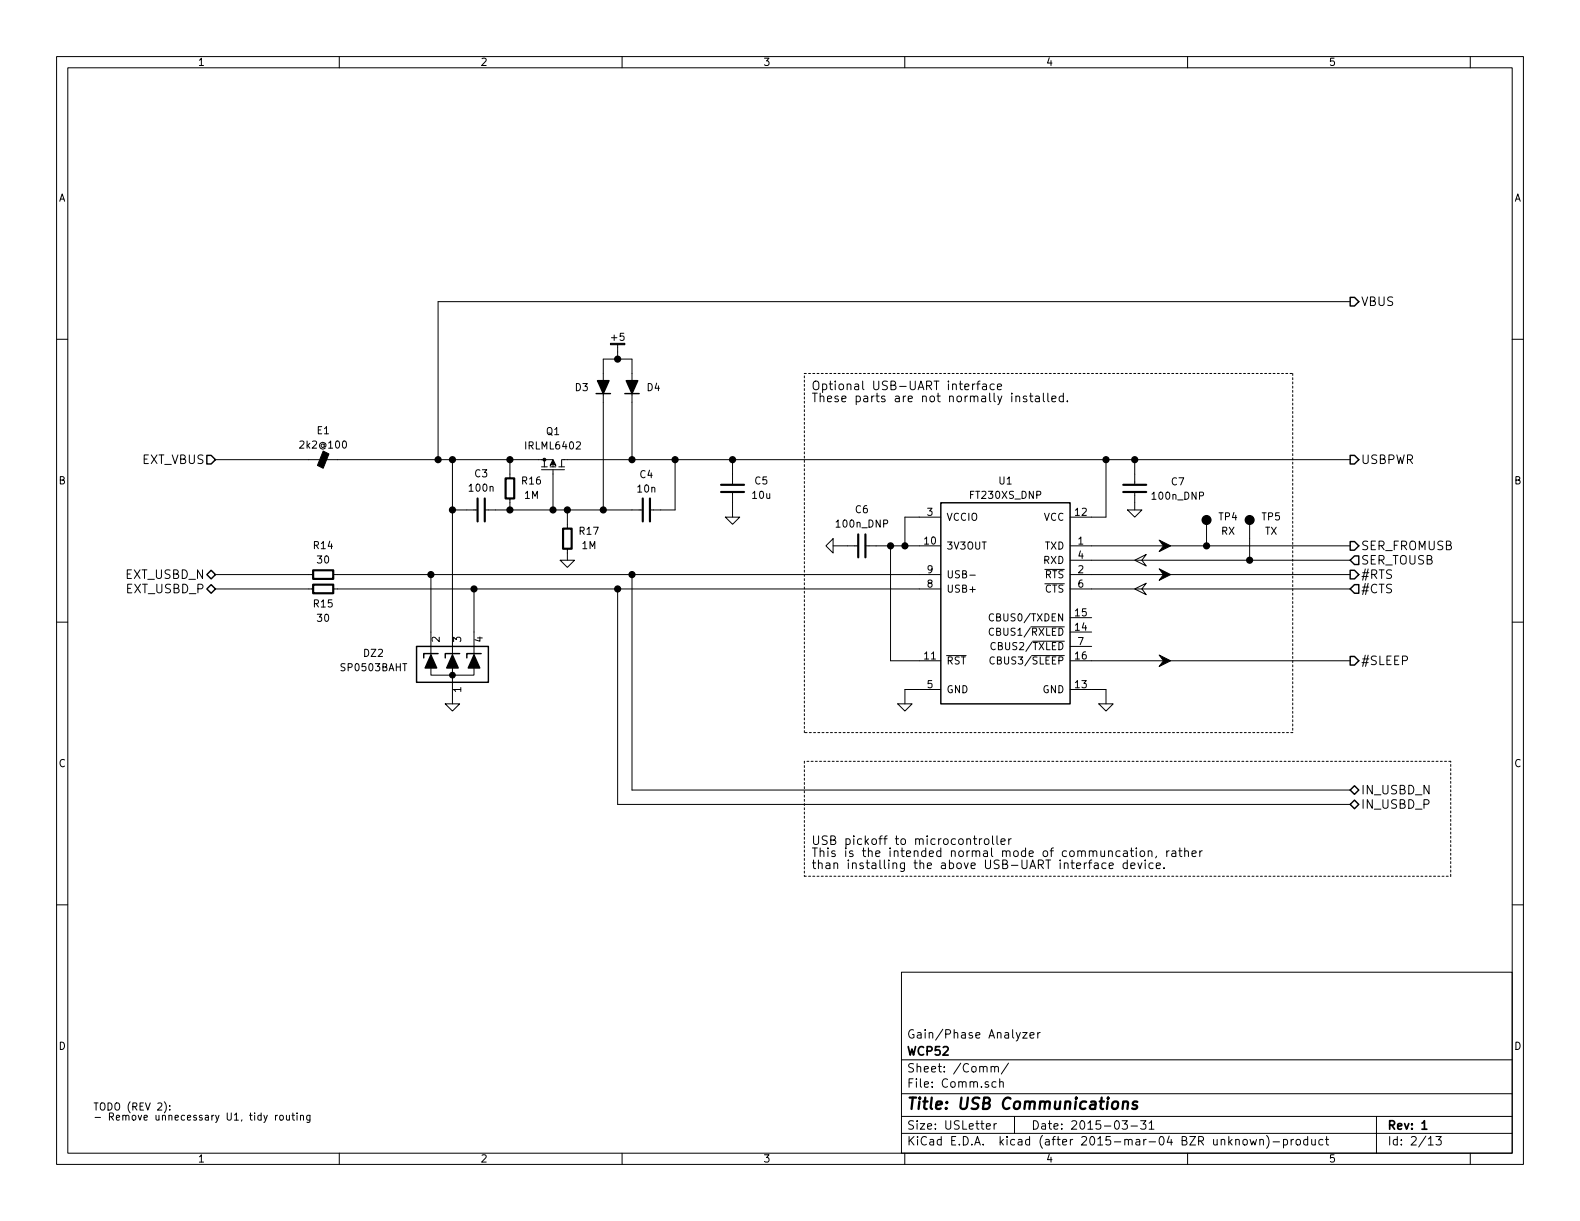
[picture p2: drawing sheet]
<svg xmlns="http://www.w3.org/2000/svg" width="279mm" height="216mm" viewBox="0 0 279 216" stroke-linecap="round" stroke-linejoin="round" font-family="sans-serif">
<g fill="none" stroke="#000" stroke-width=".18">
<path d="M10 10h259.4v195.9h-259.4zM12 12h255.4v191.9h-255.4zM60 10v2M110 10v2M160 10v2M210 10v2M260 10v2M10 60h2M238.8 53.3h-161.3v28M267.4 60h2M106.7 67.3v-3.8h5.1v3.8M106.7 69.6v20.6"/>
<path d="M109.2 61v2.5M111.8 69.6v11.7M172.4 67.9l-.3 .1-.1 .2M172.7 67.9h.6M173.3 67.4l-.3 .1-.1 .1v1.3M173.8 68h.6v.9M174.4 68.2l-.5 .1a.3 .3 0 0 0-.2 .3 .3 .3 0 0 0 .2 .3l.5-.1M175.8 68a.48 .48 0 0 0-.6 0v.8a.48 .48 0 0 0 .6 0M176.4 68.4l.7-.2-.1-.2-.4-.1-.2 .2 .1 .7h.5M179.7 70.2v-.1a.36 .36 0 0 1 .6 .2v.7M181.5 70.1l-.3-.1-.3 .3 .1 .2 .5 .1v.4h-.6M182.1 70h.6"/>
<path d="M182.3 69.5v1.3l.4 .2M183.1 70.1h.6l.1 .9M183.8 70.4l-.5 .1a.3 .3 0 0 0-.2 .3 .3 .3 0 0 0 .2 .2h.5M184.5 69.5v1.3l.2 .2M185.3 69.5v1.3l.2 .2M186 70.5l.7-.1v-.3l-.5-.1-.2 .3 .1 .7h.6M188 70.1a.48 .48 0 0 0-.6 .1v.7a.48 .48 0 0 0 .6 .1M188 69.5v1.5M188.7 70.9v.1M38.1 81.3h57.8M80 81.3v34.5M80 90.2h4.5"/>
<path d="M85.7 90.2h28M90.2 81.3v3.3M90.2 88.1v2.1M95.8 81.3h2v1.3M95.8 83.1h4M95.8 82.6h1M96.3 81.3v1.3M97.3 82.6h1M97.8 83.1v7.1M98.8 82.6h1M99.1 99.1h2.5l-1.3 1.2zM99.7 81.3h139.1"/>
<path d="M99.8 81.3h-.5v1.3M100.3 90.2v3.3M100.3 97v2.1M119.4 81.3v8.9h-4.5M128.3 91.4h2.5l-1.3 1.3zM129.5 81.3v4.4M129.5 87v4.4M146 96.5l1.3-1.2v2.5zM147.3 96.5h4.5M153 96.5h13.4M157.5 96.5v20.3h8.9M166.4 91.4h-6.4v5.1"/>
<path d="M189.2 96.5h49.6M189.2 99.1h49.6M195.6 81.3v10.1h-6.4M199.4 90.2h2.5l-1.2 1.2zM200.7 99.1l2-1.1-.8 1.1 .8 1zM200.7 81.3v4.4M200.7 87v3.2M213.4 92.7v3.8M221 92.7v6.4M10 110h2M38.1 101.6h17.3M38.1 104.1h17.3"/>
<path d="M58.9 101.6h107.5M58.9 104.1h107.5M76.2 118.1v1.3h7.6v-1.3M76.2 101.6v14.2M80 118.1v6.4M83.8 104.1v11.7M109.2 104.1v38.1h129.6M111.8 101.6v38.1h127M167.4 115.9h3.4M171.5 101.7h1M175.7 111.2a.5 .5 0 0 0-.6 0 .5 .5 0 0 0-.2 .6l.1 .3a.41 .41 0 0 0 .7 .1M175.7 108.6a.5 .5 0 0 0-.6 0 .5 .5 0 0 0-.2 .6l.1 .4a.41 .41 0 0 0 .7 .1"/>
<path d="M175.8 116.3a.5 .5 0 0 0-.6 0 .5 .5 0 0 0-.1 .6l.1 .3a.41 .41 0 0 0 .6 .1M176 113.7a.5 .5 0 0 0-.6 0 .5 .5 0 0 0-.2 .6l.1 .4a.41 .41 0 0 0 .7 .1M182.3 110.8h5.9M182.4 115.9h5.8M182.6 113.4h5.6M184.8 100.7h3.4M184.8 103.2h3.4M189.2 101.6h49.6M189.2 104.1h49.6M189.2 114.3h3.8M189.2 116.8h49.6M189.2 111.8h3.8"/>
<path d="M189.2 109.2h3.8M200.7 104.1l2-1-.8 1 .8 1.1zM267.4 110h2M78.7 124.5h2.6l-1.3 1.2zM158.7 124.5h2.6l-1.3 1.2zM166.4 121.9h-6.4v2.6M189.2 121.9h6.4v2.6M194.3 124.5h2.5l-1.2 1.2zM10 160h2M172.1 148.3h.6M172.3 147.8v1.3l.4 .2M173.2 148.3v1"/>
<path d="M173.6 148.3l-.2 .1-.2 .2M174.1 148.5l.3-.2 .4 .2 .1 .5-.2 .3h-.3l-.3-.1zM175.5 147.8v1.3l.2 .2M176.3 147.8v1.3l.2 .2M177 148.8l.7-.1v-.3l-.5-.1-.2 .2 .1 .8h.6M178.4 148.3v1M178.8 148.3l-.3 .1-.1 .2M195.6 152.7a.48 .48 0 0 0-.7 0v.7a.48 .48 0 0 0 .7 .1M196.1 153.1l.8-.2-.1-.2-.4-.1-.3 .2 .1 .7h.6M198.7 150.5h.6l.1 1M199.3 152.7a.48 .48 0 0 0-.6 0v.7a.48 .48 0 0 0 .6 .1M199.3 152.1v1.5"/>
<path d="M199.4 150.8l-.5 .1a.3 .3 0 0 0-.3 .3 .3 .3 0 0 0 .3 .3l.5-.1M199.9 150.4h.6M200 153.1l.7-.2-.1-.2-.4-.1-.2 .2 .1 .7h.5M200.1 149.9v1.4l.4 .2M200.9 149.9v.2M200.9 150.4v1.1M201.2 152.6l.4 1 .3-1M201.7 150.6l.2-.2 .4 .2 .1 .6-.1 .2-.4 .1-.2-.2zM202.5 152.1v.1M202.5 152.6v1M203 150.6l.1-.1a.36 .36 0 0 1 .6 .2v.8M203 150.4v1.1"/>
<path d="M203.9 152.7a.48 .48 0 0 0-.6 0v.7a.48 .48 0 0 0 .6 .1M204.5 153.1l.7-.2-.1-.2-.4-.1-.2 .2v.7h.6M204.5 151.4l-.2 .3M205.8 153.4v.2M206.3 150.4v1.1M206.8 150.4l-.3 .1-.2 .2M207.3 150.5h.5l.1 1M207.9 150.8l-.5 .1a.3 .3 0 0 0-.2 .3 .3 .3 0 0 0 .2 .3l.5-.1M208.4 150.4h.6M208.6 149.9v1.4l.4 .2M209.5 150.6l.1-.1a.36 .36 0 0 1 .6 .2v.8M209.5 149.9v1.6"/>
<path d="M210.8 151l.7-.2v-.3l-.5-.1-.2 .3 .1 .7h.6M212.2 150.4v1.1M212.6 150.4l-.3 .1-.1 .2M267.4 160h2M159.4 171.9h108v32h-108zM29.1 194.8a1.51 1.51 0 0 1 0 2M30 196.2v.1M30 195.5v.1M48.7 197.2v.9M49.1 197.2l-.4 .3M49.5 197.3l.4-.1 .2 .3v.3l-.2 .3-.4-.2zM50.6 197.2l.1 .8 .3 .1 .2-.2"/>
<path d="M51.2 197.2v.9M51.6 197.2h.5M51.8 196.8v1.1l.3 .2M52.5 196.8v.1M52.5 197.2v.9M53.1 197.3l.2-.1 .3 .1 .1 .8M53.1 197.2v.9M54.8 197.2v1.2h-.5M54.8 197.3l-.3-.1-.3 .3 .1 .5h.5M159.4 197.4h108M159.4 193.4h108M159.4 187.4h108"/>
<path d="M174.4 199.2l.7-.2v-.2l-.4-.1-.3 .2 .1 .7h.6M175.3 188.7l.2-.1h.3l.1 1M175.3 188.6v1M175.8 198.7v1M175.9 188.8a.36 .36 0 0 1 .3-.2 .36 .36 0 0 1 .4 .2v.8M176.1 191.3h-.4l-.3 .2 .1 .6 .2 .2 .4-.1M176.2 198.7l-.4 .3M176.8 191.4l.2-.1h.4v1M176.8 190.8v1.5M178.3 188l-1.2 1.9M179.4 197.4v3M180.8 182.6h.8l-.8 1h.8"/>
<path d="M182.1 183.1l.8-.2-.1-.2-.4-.1-.3 .2 .1 .7h.6M183.5 182.6v1M183.9 182.6l-.4 .3M198.4 198.2h1l-.5 .6 .4 .1v.6l-.2 .2-.7-.2M200 199.1h1.1M201.7 198.2h.9l-.5 .6 .5 .1v.6l-.2 .2-.7-.2M203.2 198.6l.4-.4v1.5M203.2 199.7h.9M243.4 197.4v6.5M60 203.9v2M110 203.9v2M159.4 200.4h108"/>
<path d="M160 203.9v2M210 203.9v2M219.9 201.6l.2-.1 .4 .1 .1 .6-.2 .2-.3 .1-.2-.2zM221.1 201.5l.3 1 .2-.7 .3 .7 .3-1M222.8 201.6l.2-.1h.4v1M222.8 201.5v1M224 200.8a1.71 1.71 0 0 1 0 2.2M225.1 201.9h1.2M227 201.5h.4l.3 .3-.1 .6h-.6M227 201.5v1.5M228.3 201.5v1M228.8 201.5l-.5 .3"/>
<path d="M229.3 201.6l.2-.1 .4 .1 .1 .6-.2 .2-.3 .1-.2-.2zM231.2 201.5h-.4l-.3 .3 .1 .5 .2 .2 .4-.1M231.2 201v1.5M232 201.5v.9l.4 .1 .2-.2M232.6 201.5v1M233.9 201.5h-.4l-.3 .3 .1 .5 .2 .2 .4-.1M234.4 201.5h.5M234.6 201v1.3l.3 .2M252.6 202.5h.8M253.9 201h1l-.5 .5 .4 .2v.6l-.2 .2-.7-.2M260 203.9v2"/>
</g>
<path d="M251.5 199.7h.8" fill="none" stroke="#000" stroke-width=".3"/>
<path d="M198.6 194.9a.52 .52 0 0 1 .9 .1l-.1 1.1M198.7 194.8l-.2 1.3M201.1 194.8h-.5l-.3 .3 .3 .3 .4 .1 .1 .3-.1 .2-.2 .1-.6-.1" fill="none" stroke="#000" stroke-width=".41"/>
<g fill="none" stroke="#000" stroke-width=".25">
<path d="M238.8 52.6h.7l.8 .7-.8 .8h-.7zM105.4 69.6h2.5M110.5 69.6h2.5M36.6 80.5h.7l.8 .8-.8 .7h-.7zM166.4 88.9h22.8v35.6h-22.8zM238.8 95.8h.7l.8 .7-.8 .8h-.7zM238.8 80.5h.7l.8 .8-.8 .7h-.7zM239.5 98.3h.8v1.5h-.8l-.7-.7zM36.6 101.6l.7-.8 .8 .8-.8 .8zM36.6 104.1l.7-.7 .8 .7-.8 .8zM73.7 114.3h12.7v6.4h-12.7zM77.5 115.6h-2.6v.7"/>
<path d="M81.3 115.6h-2.6v.7M85.1 115.6h-2.6v.7M238.8 100.8h.7l.8 .8-.8 .8h-.7zM238.8 116.1h.7l.8 .7-.8 .8h-.7zM239.5 103.4h.8v1.5h-.8l-.7-.8zM238.8 139.7l.7-.8 .8 .8-.8 .8zM238.8 142.2l.7-.7 .8 .7-.8 .8z"/>
</g>
<g fill="#000" stroke="#000" stroke-width=".18">
<path d="M57.1 79.8l1.1 .5-1.1 2.5-1-.5zM107.9 60.7h2.6v.3h-2.6zM97.8 81.3l.5 1-.5-.3-.5 .3zM205 95.5l2 1-2 1 .7-1zM205 100.6l2 1-2 1 .7-1zM205 115.8l2 1-2 1.1 .7-1.1z"/>
<circle cx="96.3" cy="81.3" r=".25"/>
<circle cx="80" cy="119.4" r=".51"/>
</g>
<g fill="#000" stroke="#000" stroke-width=".25">
<path d="M105.7 67.3h2l-1 2.3zM110.7 67.3h2.1l-1 2.3zM76.2 115.8l1 2.3h-2zM80 115.8l1 2.3h-2zM83.8 115.8l1 2.3h-2z"/>
<circle cx="109.2" cy="63.5" r=".51"/>
<circle cx="77.5" cy="81.3" r=".51"/>
<circle cx="80" cy="81.3" r=".51"/>
<circle cx="80" cy="90.2" r=".51"/>
<circle cx="90.2" cy="90.2" r=".51"/>
<circle cx="90.2" cy="81.3" r=".51"/>
<circle cx="97.8" cy="90.2" r=".51"/>
<circle cx="100.3" cy="90.2" r=".51"/>
<circle cx="106.7" cy="90.2" r=".51"/>
<circle cx="111.8" cy="81.3" r=".51"/>
<circle cx="119.4" cy="81.3" r=".51"/>
<circle cx="129.5" cy="81.3" r=".51"/>
<circle cx="157.5" cy="96.5" r=".51"/>
<circle cx="160" cy="96.5" r=".51"/>
<circle cx="195.6" cy="81.3" r=".51"/>
<circle cx="200.7" cy="81.3" r=".51"/>
<circle cx="213.4" cy="91.9" r=".76"/>
<circle cx="213.4" cy="96.5" r=".51"/>
<circle cx="221" cy="91.9" r=".76"/>
<circle cx="221" cy="99.1" r=".51"/>
<circle cx="76.2" cy="101.6" r=".51"/>
<circle cx="83.8" cy="104.1" r=".51"/>
<circle cx="109.2" cy="104.1" r=".51"/>
<circle cx="111.8" cy="101.6" r=".51"/>
</g>
<g fill="none" stroke="#000" stroke-width=".38">
<path d="M84.5 88.1v4.1M85.7 88.1v4.1M89.4 84.6h1.5v3.5h-1.5zM99.6 93.5h1.5v3.5h-1.5zM113.7 88.1v4.1M114.9 88.1v4.1M127.5 87h4.1M127.5 85.7h4.1M151.8 94.5v4.1M153 94.5v4.1M198.6 87h4.1M198.6 85.7h4.1"/>
<path d="M55.4 100.8h3.5v1.6h-3.5zM55.4 103.4h3.5v1.5h-3.5z"/>
</g>
<path d="M142.2 66h86.4M228.6 66v63.5M142.2 129.5v-63.5M142.2 134.6v20.3M228.6 129.5h-86.4M256.5 134.6h-114.3M142.2 154.9h114.3M256.5 154.9v-20.3" fill="none" stroke="#000" stroke-width=".18" stroke-dasharray=".3 .4"/>
<text font-size="2.8" x="160.4" y="196.2">Title: USB Communications</text>
<g font-size="2.1">
<text x="240.7" y="54.1">VBUS</text>
<text x="143.5" y="69">Optional USB-UART interface</text>
<text x="143.5" y="71.1">These parts are not normally installed.</text>
<text x="25" y="82">EXT_VBUS</text>
<text x="240.7" y="82">USBPWR</text>
<text x="240.7" y="97.3">SER_FROMUSB</text>
<text x="240.7" y="99.8">SER_TOUSB</text>
<text x="22.1" y="102.4">EXT_USBD_N</text>
<text x="22.3" y="104.9">EXT_USBD_P</text>
<text x="240.7" y="102.4">#RTS</text>
<text x="240.7" y="104.9">#CTS</text>
<text x="240.7" y="117.6">#SLEEP</text>
<text x="240.7" y="140.5">IN_USBD_N</text>
<text x="240.7" y="143">IN_USBD_P</text>
<text x="143.5" y="149.4">USB pickoff to microcontroller</text>
<text x="143.5" y="151.5">This is the intended normal mode of communcation, rather</text>
<text x="143.5" y="153.7">than installing the above USB-UART interface device.</text>
<text x="160.4" y="183.6">Gain/Phase Analyzer</text>
<text x="160.4" y="189.6">Sheet: /Comm/</text>
<text x="160.4" y="186.6">WCP52</text>
<text x="160.4" y="192.3">File: Comm.sch</text>
<text x="160.4" y="202.5">KiCad E.D.A. kicad (after 2015-mar-04 BZR unknown)-product</text>
<text x="160.4" y="199.7">Size: USLetter</text>
<text x="182.4" y="199.7">Date: 2015-03-31</text>
<text x="245.4" y="199.7">Rev: 1</text>
<text x="245.4" y="202.5">Id: 2/13</text>
</g>
<g font-size="1.8">
<text x="35" y="11.6">1</text>
<text x="85" y="11.6">2</text>
<text x="135" y="11.6">3</text>
<text x="185" y="11.6">4</text>
<text x="235" y="11.6">5</text>
<text x="10.4" y="35.6">A</text>
<text x="267.8" y="35.6">A</text>
<text x="108.2" y="60.2">+5</text>
<text x="101.8" y="69.1">D3</text>
<text x="114.5" y="69.1">D4</text>
<text x="56.1" y="76.8">E1</text>
<text x="96.6" y="76.9">Q1</text>
<text x="53.3" y="79.3">2k2@100</text>
<text x="93.1" y="79.5">IRLML6402</text>
<text x="10.4" y="85.6">B</text>
<text x="83.1" y="86.9">100n</text>
<text x="84" y="84.4">C3</text>
<text x="92.4" y="85.6">R16</text>
<text x="92.8" y="88.2">1M</text>
<text x="112.8" y="87.1">10n</text>
<text x="113.2" y="84.5">C4</text>
<text x="133.1" y="88.2">10u</text>
<text x="133.5" y="85.6">C5</text>
<text x="171.7" y="88.2">FT230XS_DNP</text>
<text x="176.7" y="85.6">U1</text>
<text x="203.9" y="88.3">100n_DNP</text>
<text x="207.2" y="85.8">C7</text>
<text x="267.8" y="85.6">B</text>
<text x="102.5" y="94.5">R17</text>
<text x="148" y="93.3">100n_DNP</text>
<text x="151.3" y="90.7">C6</text>
<text x="164" y="91.2">3</text>
<text x="167.4" y="92.1">VCCIO</text>
<text x="184.5" y="92.1">VCC</text>
<text x="190.2" y="91.2">12</text>
<text x="215.5" y="92">TP4</text>
<text x="216" y="94.5">RX</text>
<text x="223.2" y="92">TP5</text>
<text x="223.7" y="94.5">TX</text>
<text x="55.5" y="97.1">R14</text>
<text x="56.2" y="99.6">30</text>
<text x="102.9" y="97.1">1M</text>
<text x="163.5" y="96.3">10</text>
<text x="164" y="101.3">9</text>
<text x="167.4" y="97.2">3V3OUT</text>
<text x="184.5" y="99.7">RXD</text>
<text x="184.7" y="97.2">TXD</text>
<text x="190.7" y="96.3">1</text>
<text x="190.7" y="101.3">2</text>
<text x="190.7" y="98.8">4</text>
<text x="55.5" y="107.4">R15</text>
<text x="164" y="103.9">8</text>
<text x="167.4" y="104.8">USB+</text>
<text x="167.4" y="102.2">USB-</text>
<text x="184.7" y="102.2">RTS</text>
<text x="184.7" y="104.8">CTS</text>
<text x="190.7" y="103.9">6</text>
<text x="56.2" y="109.9">30</text>
<text x="77.7" y="113.5" transform="rotate(-90 77.7 113.5)">2</text>
<text x="81.5" y="113.5" transform="rotate(-90 81.5 113.5)">3</text>
<text x="85.3" y="113.5" transform="rotate(-90 85.3 113.5)">4</text>
<text x="175.7" y="112.4">CBUS1/RXLED</text>
<text x="175.7" y="109.9">CBUS0/TXDEN</text>
<text x="190.2" y="111.5">14</text>
<text x="190.2" y="109">15</text>
<text x="60.5" y="118.7">SP0503BAHT</text>
<text x="64.4" y="116.1">DZ2</text>
<text x="163.5" y="116.6">11</text>
<text x="167.4" y="117.5">RST</text>
<text x="175.9" y="114.9">CBUS2/TXLED</text>
<text x="175.9" y="117.5">CBUS3/SLEEP</text>
<text x="190.2" y="116.6">16</text>
<text x="190.7" y="114">7</text>
<text x="81.5" y="122.4" transform="rotate(-90 81.5 122.4)">1</text>
<text x="164" y="121.7">5</text>
<text x="167.4" y="122.6">GND</text>
<text x="184.3" y="122.6">GND</text>
<text x="190.2" y="121.7">13</text>
<text x="10.4" y="135.6">C</text>
<text x="267.8" y="135.6">C</text>
<text x="10.4" y="185.6">D</text>
<text x="267.8" y="185.6">D</text>
<text x="16.5" y="196.3">TODO (REV 2):</text>
<text x="16.5" y="198.1">- Remove unnecessary U1, tidy routing</text>
<text x="35" y="205.5">1</text>
<text x="85" y="205.5">2</text>
<text x="135" y="205.5">3</text>
<text x="185" y="205.5">4</text>
<text x="235" y="205.5">5</text>
</g>
</svg>
